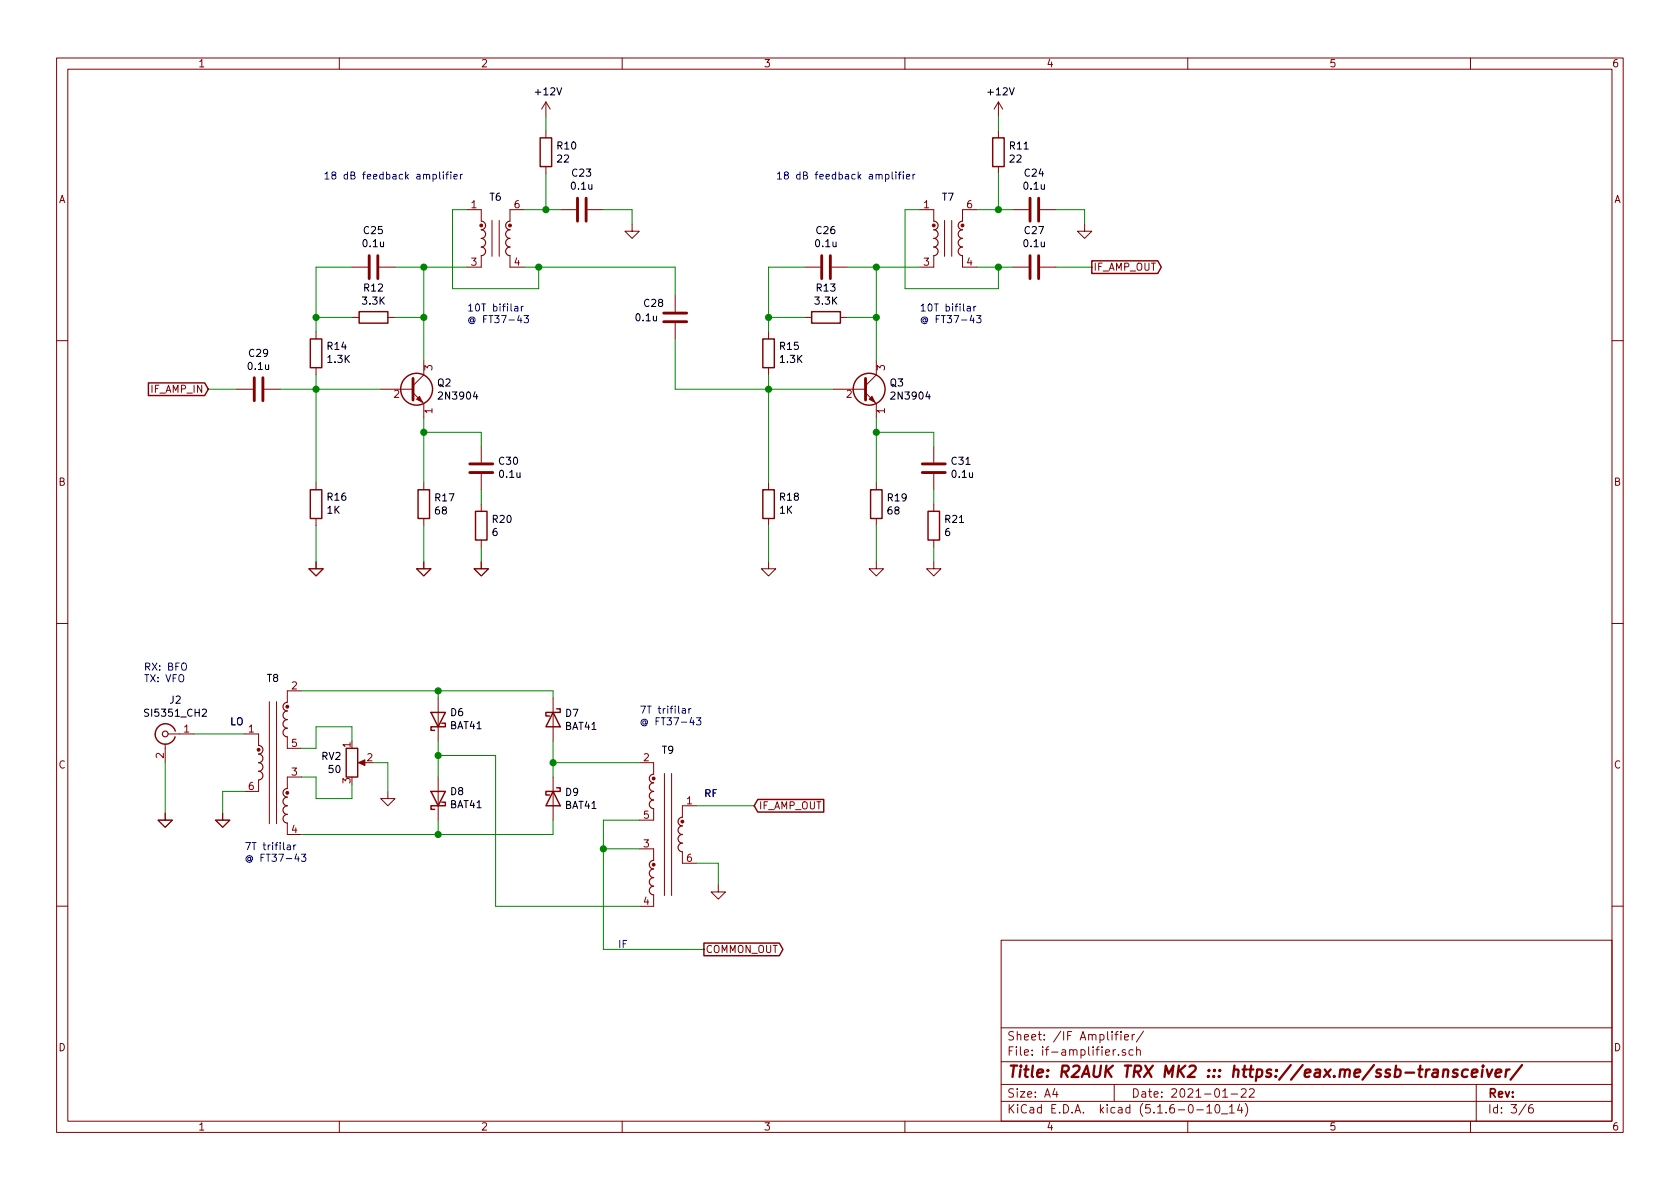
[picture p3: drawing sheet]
<svg xmlns="http://www.w3.org/2000/svg" width="297mm" height="210mm" viewBox="0 0 297 210" stroke-linecap="round" stroke-linejoin="round" font-family="sans-serif">
<g fill="none" stroke="#840000" stroke-width=".18">
<path d="M10 10.3h277v189.9h-277zM12 12.2h273v186.1h-273zM60 10.3v1.9M96.5 18v2.6M96.5 18l-.7 1.3M96.5 18l.8 1.3M110 10.3v1.9M160 10.3v1.9M176.5 18l-.7 1.3M176.5 18v2.6M176.5 18l.8 1.3M210 10.3v1.9"/>
<path d="M260 10.3v1.9M82.5 37.1h2.6v2M87 39v6.3M88.3 39v6.3M92.7 37.1h-2.5v2M96.5 23.1v1.3M96.5 29.5v1.2M99.1 37.1h2.8M103.9 37.1h2.8M111.8 39.6v1.3h1.2l-1.2 1.3-1.3-1.3h1.3M162.6 37.1h2.5v2M167 39v6.3"/>
<path d="M168.3 39v6.3M172.7 37.1h-2.5v2M176.5 23.1v1.3M176.5 29.5v1.2M179.1 37.1h2.8M183.9 37.1h2.8M191.8 39.6v1.3h1.2l-1.2 1.3-1.3-1.3h1.3M55.9 58.7v1.2M62.2 47.2h2.8M62.2 56.1h1.3M67.1 47.2h2.7M68.6 56.1h1.2"/>
<path d="M85.1 45.2v2h-2.6M90.2 45.2v2h2.5M119.4 52.3v2.8M119.4 57.1v2.8M135.9 58.7v1.2M142.2 47.2h2.8M142.2 56.1h1.3M147.1 47.2h2.8M148.6 56.1h1.3M165.1 45.2v2h-2.5M170.2 45.2v2h2.5M179.1 47.2h2.8"/>
<path d="M183.9 47.2h2.8M10 60.2h2M41.9 68.8h2.8M46.7 68.8h2.8M55.9 65v1.3M67.3 68.8h5.7M73 69.5l1.9 1.9v2.5M74.9 63.7v2.6l-1.9 1.9M85.1 79v2.8M135.9 65v1.3M147.3 68.8h5.7M153 69.5l1.9 1.9v2.5"/>
<path d="M154.9 63.7v2.6l-1.9 1.9M165.1 79v2.8M285 60.2h2M55.9 99.3v1.3h1.2l-1.2 1.2-1.3-1.2h1.3M55.9 85.3v1.3M55.9 91.7v1.3M74.9 99.3v1.3h1.3l-1.3 1.2-1.2-1.2h1.2M74.9 85.3v1.3M74.9 91.7v1.3M85.1 99.3v1.3h1.3l-1.3 1.2-1.3-1.2h1.3M85.1 83.8v2.8M85.1 89.1v1.3"/>
<path d="M85.1 95.5v1.3M135.9 99.3v1.3h1.3l-1.3 1.2-1.3-1.2h1.3M135.9 85.3v1.3M135.9 91.7v1.3M154.9 99.3v1.3h1.3l-1.3 1.2-1.2-1.2h1.2M154.9 85.3v1.3M154.9 91.7v1.3M165.1 99.3v1.3h1.3l-1.3 1.2-1.3-1.2h1.3M165.1 83.8v2.8M165.1 89.1v1.3M165.1 95.5v1.3M10 110.3h2"/>
<path d="M285 110.3h2M29.2 131.6v3.3M29.7 129.8h4.6M43.2 129.8h2.5v2M45.7 137.9v2h-2.5M47.6 124.1v21.6M48.9 124.1v21.6M50.8 130.3v2h2.5M53.3 122.2h-2.5v2M53.3 137.4h-2.5v2M63.8 134.9h1M68.6 139.9v1.3h1.2l-1.2 1.3-1.3-1.3h1.3"/>
<path d="M77.5 123.4v7.7M77.5 137.4v7.6M97.8 123.4v7.7M97.8 137.4v7.6M113 134.9h2.6v2M117.5 136.8v21.6M118.7 136.8v21.6M29.2 143.8v1.2h1.3l-1.3 1.3-1.3-1.3h1.3M39.4 143.8v1.2h1.2l-1.2 1.3-1.3-1.3h1.3M50.8 145.5v2.1h2.5M113 150.1h2.6v2M115.6 143v2h-2.6"/>
<path d="M115.6 158.2v2.1h-2.6M120.6 150.6v2h2.6M123.2 142.5h-2.6v2M127 156.5v1.2h1.3l-1.3 1.3-1.3-1.3h1.3M10 160.2h2M177 166.3h108v32h-108zM285 160.2h2M60 198.3v1.9M110 198.3v1.9M160 198.3v1.9M177 194.8h108M177 191.8h108"/>
<path d="M177 187.8h108M177 181.8h108M186.5 192.5l-.4 1h1M186.8 193v1M196.8 185.6v1M197 191.8v3M197.1 182.9h.6M197.3 185.6l-.5 .3M197.7 182.4l-.4 .2v1.3M197.8 186.5v.1M198.2 182.4v.2M198.2 182.9v1"/>
<path d="M198.8 183.4l.7-.1v-.3l-.4-.1-.3 .2 .1 .7h.6M199 185.7a.37 .37 0 0 0-.6 .1l.1 .2 .5 .2 .1 .1-.3 .3-.4-.1M200.2 182.9v1M200.3 185.7l-.4-.1-.3 .3 .1 .6 .2 .1 .4-.1M200.6 182.9l-.4 .3M201 185.7a.37 .37 0 0 1 .6 .1v.8M201 185.1v1.5M202.2 182.3l-1.3 2M210 198.3v1.9M211.6 196.3h1.2M213.4 195.8l.4-.5v1.5M213.4 196.8h.8"/>
<path d="M215 195.4l.3-.1a.94 .94 0 0 1 0 1.5 .8 .8 0 0 1-.6-.6 .8 .8 0 0 1 .3-.8zM216 197h1.1M216.2 194h.8M217.4 195.8l.4-.5v1.5M217.4 196.8h.8M217.7 193.5h1.1M219.2 195.2l-.4 1.1h.9M219.5 192.7l.2-.2h.3l.3 .2v.3v.2l-.9 .8h.9M219.5 195.8v1M220.2 195.1a1.71 1.71 0 0 1 0 2.3M220.9 192.7l.2-.2h.4l.2 .2 .1 .3-1 1h1M260 198.3v1.9"/>
<path d="M261 191.8v6.5M269.8 195.2l-1.2 2M271 195.3a.62 .62 0 0 0-.7 .7v.7l.3 .1 .4-.1 .1-.5-.1-.2-.4-.1-.3 .3"/>
</g>
<path d="M255.2 189.3a.5 .5 0 0 1 .9 .1l-.1 1M255.3 189.1l-.2 1.3M257.7 189.2a.52 .52 0 0 0-.8 .3l.3 .3 .5 .1v.3l-.3 .2-.6-.1M259.5 189.2a.68 .68 0 0 0-1 .3v.8l.3 .1 .6-.1M260.2 189.8l1-.2v-.4l-.6-.1-.3 .3v.9l.2 .1 .5-.1M262.1 189.1l-.1 1.3M262.2 188.4l-.1 .1 .1 .1v-.2v.2M262.9 189.1l.3 1.3 .7-1.3M264.4 189.8l1-.2v-.4l-.6-.1-.3 .3v.9l.1 .1 .6-.1M266.3 189.1l-.1 1.3M266.9 189.1a.54 .54 0 0 0-.6 .4M269.1 188.3l-2 2.6" fill="none" stroke="#840000" stroke-width=".41"/>
<g fill="none" stroke="#840000" stroke-width=".51">
<path d="M102.1 35v4.1M103.6 35v4.1M182.1 35v4.1M183.6 35v4.1M65.3 45.2v4.1M66.8 45.2v4.1M117.3 56.9h4.1M117.3 55.4h4.1M145.3 45.2v4.1M146.8 45.2v4.1M182.1 45.2v4.1M183.6 45.2v4.1"/>
<path d="M45 66.8v4.1M46.5 66.8v4.1M73 66.9v3.8M153 66.9v3.8M83.1 82h4M83.1 83.6h4M163.1 82h4M163.1 83.6h4"/>
</g>
<g fill="none" stroke="#840000" stroke-width=".2">
<path d="M85.1 39.1a.76 .76 0 0 1 .8 .8 .76 .76 0 0 1-.8 .7 .76 .76 0 0 1 .8 .8 .76 .76 0 0 1-.8 .8 .76 .76 0 0 1 .8 .7 .76 .76 0 0 1-.8 .8 .76 .76 0 0 1 .8 .7 .76 .76 0 0 1-.8 .8M90.2 39.1a.76 .76 0 0 0-.8 .8 .76 .76 0 0 0 .8 .7 .76 .76 0 0 0-.8 .8 .76 .76 0 0 0 .8 .8 .76 .76 0 0 0-.8 .7 .76 .76 0 0 0 .8 .8 .76 .76 0 0 0-.8 .7 .76 .76 0 0 0 .8 .8M165.1 39.1a.76 .76 0 0 1 .8 .8 .76 .76 0 0 1-.8 .7 .76 .76 0 0 1 .8 .8 .76 .76 0 0 1-.8 .8 .76 .76 0 0 1 .8 .7 .76 .76 0 0 1-.8 .8 .76 .76 0 0 1 .8 .7 .76 .76 0 0 1-.8 .8M170.2 39.1a.76 .76 0 0 0-.8 .8 .76 .76 0 0 0 .8 .7 .76 .76 0 0 0-.8 .8 .76 .76 0 0 0 .8 .8 .76 .76 0 0 0-.8 .7 .76 .76 0 0 0 .8 .8 .76 .76 0 0 0-.8 .7 .76 .76 0 0 0 .8 .8M45.7 131.8a.76 .76 0 0 1 .8 .8 .76 .76 0 0 1-.8 .7 .76 .76 0 0 1 .8 .8 .76 .76 0 0 1-.8 .8 .76 .76 0 0 1 .8 .7 .76 .76 0 0 1-.8 .8 .76 .76 0 0 1 .8 .8 .76 .76 0 0 1-.8 .7M50.8 139.4a.76 .76 0 0 0-.8 .8 .76 .76 0 0 0 .8 .8 .76 .76 0 0 0-.8 .7 .76 .76 0 0 0 .8 .8 .76 .76 0 0 0-.8 .8 .76 .76 0 0 0 .8 .7 .76 .76 0 0 0-.8 .8 .76 .76 0 0 0 .8 .7M50.8 124.2a.76 .76 0 0 0-.8 .8 .76 .76 0 0 0 .8 .7 .76 .76 0 0 0-.8 .8 .76 .76 0 0 0 .8 .7 .76 .76 0 0 0-.8 .8 .76 .76 0 0 0 .8 .8 .76 .76 0 0 0-.8 .7 .76 .76 0 0 0 .8 .8M115.6 136.9a.76 .76 0 0 0-.8 .8 .76 .76 0 0 0 .8 .7 .76 .76 0 0 0-.8 .8 .76 .76 0 0 0 .8 .7 .76 .76 0 0 0-.8 .8 .76 .76 0 0 0 .8 .8 .76 .76 0 0 0-.8 .7 .76 .76 0 0 0 .8 .8M115.6 152.1a.76 .76 0 0 0-.8 .8 .76 .76 0 0 0 .8 .8 .76 .76 0 0 0-.8 .7 .76 .76 0 0 0 .8 .8 .76 .76 0 0 0-.8 .8 .76 .76 0 0 0 .8 .7 .76 .76 0 0 0-.8 .8 .76 .76 0 0 0 .8 .7M120.6 144.5a.76 .76 0 0 0-.7 .8 .76 .76 0 0 0 .7 .7 .76 .76 0 0 0-.7 .8 .76 .76 0 0 0 .7 .8 .76 .76 0 0 0-.7 .7 .76 .76 0 0 0 .7 .8 .76 .76 0 0 0-.7 .8 .76 .76 0 0 0 .7 .7"/>
<circle cx="29.2" cy="129.8" r=".51"/>
</g>
<g fill="#840000" stroke="#840000" stroke-width=".18">
<path d="M74.2 70.1l.5 1-1-.5z"/>
<path d="M63.4 134.9l1.1-.5v1z"/>
<path d="M153.7 70.6l.5-.5 .5 1z"/>
<circle cx="120.6" cy="145.3" r=".25"/>
<circle cx="115.6" cy="152.9" r=".25"/>
<circle cx="115.6" cy="137.7" r=".25"/>
<circle cx="45.7" cy="132.6" r=".25"/>
<circle cx="50.8" cy="140.2" r=".25"/>
<circle cx="50.8" cy="125" r=".25"/>
<circle cx="165.1" cy="39.9" r=".25"/>
<circle cx="170.2" cy="39.9" r=".25"/>
<circle cx="85.1" cy="39.9" r=".25"/>
<circle cx="90.2" cy="39.9" r=".25"/>
</g>
<g fill="none" stroke="#840000" stroke-width=".25">
<path d="M95.5 24.4h2v5.1h-2zM175.5 24.4h2v5.1h-2zM54.9 59.9h2v5.1h-2zM63.5 55.1h5.1v2h-5.1zM134.9 59.9h2v5.1h-2zM143.5 55.1h5.1v2h-5.1zM193 46.1h11.7l.6 1.1-.6 1.2h-11.7zM26.2 67.7h10l.6 1.1-.6 1.1h-10zM54.9 86.6h2v5.1h-2zM73.9 86.6h2v5.1h-2zM84.1 90.4h2v5.1h-2zM134.9 86.6h2v5.1h-2z"/>
<path d="M153.9 86.6h2.1v5.1h-2.1zM164.1 90.4h2v5.1h-2zM31 129.3a1.8 1.8 0 0 0-2.8-1 1.8 1.8 0 0 0 0 2.9 1.8 1.8 0 0 0 2.8-.9M61.2 132.3h2v5.1h-2zM76.2 139.9h2.5l-1.2 2.6zM76.2 126h2.5l-1.2 2.5zM78.1 127.9h.6v.6h-2.5v.7h.6M97.8 139.9l1.3 2.6h-2.6zM97.8 126l1.3 2.5h-2.6zM98.4 139.3h.7v.6h-2.6v.7h.7M98.4 125.3h.7v.7h-2.6v.6h.7M78.1 141.9h.6v.6h-2.5v.6h.6"/>
<path d="M134 141.4h11.6v2.2h-11.6l-.7-1.1zM124.5 166.8h13.3l.6 1.1-.6 1.1h-13.3z"/>
<circle cx="73.7" cy="68.8" r="2.82"/>
<circle cx="153.7" cy="68.8" r="2.82"/>
</g>
<g fill="none" stroke="#008400" stroke-width=".18">
<path d="M82.5 37.1h-2.5v13.9h15.2v-3.8M92.7 37.1h6.4M96.5 20.6v2.5M96.5 30.7v6.4M106.7 37.1h5.1v2.5M162.6 37.1h-2.6v13.9h16.5v-3.8M172.7 37.1h6.4M176.5 20.6v2.5M176.5 30.7v6.4M186.7 37.1h5.1v2.5M55.9 56.1h6.3M62.2 47.2h-6.3v11.5"/>
<path d="M69.8 56.1h5.1M69.8 47.2h12.7M74.9 47.2v16.5M92.7 47.2h26.7v5.1M119.4 59.9v8.9h27.9M135.9 56.1h6.3M142.2 47.2h-6.3v11.5M149.9 56.1h5M149.9 47.2h12.7M154.9 47.2v16.5M172.7 47.2h6.4M186.7 47.2h6.3"/>
<path d="M36.8 68.8h5.1M49.5 68.8h17.8M55.9 66.3v19M74.9 73.9v11.4M74.9 76.4h10.2v2.6M135.9 66.3v19M154.9 73.9v11.4M154.9 76.4h10.2v2.6M55.9 93v6.3M74.9 93v6.3M85.1 86.6v2.5M85.1 96.8v2.5"/>
<path d="M135.9 93v6.3M154.9 93v6.3M165.1 86.6v2.5M165.1 96.8v2.5M29.2 134.9v8.9M34.3 129.8h8.9M43.2 139.9h-3.8v3.9M53.3 137.4h2.6v3.8h6.3v-2.5M53.3 122.2h44.5v1.2M62.2 131.1v-2.6h-6.3v3.8h-2.6M66 134.9h2.6v5M77.5 133.6h10.1v26.7h25.4"/>
<path d="M77.5 122.2v1.2M77.5 131.1v6.3M97.8 131.1v6.3M97.8 134.9h15.2M77.5 145v2.6M97.8 145v2.6h-44.5M106.7 150.1h6.3M113 145h-6.3v22.9h17.8M123.2 152.6h3.8v3.9M123.2 142.5h10.1"/>
</g>
<g fill="none" stroke="#0000c2" stroke-width=".18">
<path d="M77.7 30.4v1.1l.2 .2M78.4 30.4v.1M78.4 30.8v.9M78.8 30.8h.5M79.3 30.4l-.3 .2v1.1M79.7 30.4v.1M79.7 30.8v.9M80.3 31.2l.5-.1v-.2l-.4-.1-.1 .2v.6h.5M81.4 30.8v.9M81.8 30.8l-.4 .3M157.7 30.4v1.1l.2 .2M158.4 30.4v.1"/>
<path d="M158.4 30.8v.9M158.8 30.8h.5M159.3 30.4l-.3 .2v1.1M159.7 30.4v.1M159.7 30.8v.9M160.3 31.2l.6-.1-.1-.2-.3-.1-.2 .2v.6h.5M161.4 30.8v.9M161.8 30.8l-.4 .3M91 54.2h.5l.1 .8M91.6 54.5h-.5l-.1 .2v.3h.6M91.8 55.7l-.3 .9h.8M92.1 56.2v.9"/>
<path d="M92.2 54.2v.8M92.5 54.2h-.2l-.1 .2M92.7 55.8h.7l-.4 .5 .4 .1v.4l-.2 .3-.5-.2M171 54.2h.5l.1 .8M171.6 54.5h-.5l-.1 .2v.3h.6M171.8 55.7l-.3 .9h.8M172.1 56.2v.9M172.2 54.2v.8M172.5 54.2h-.2l-.1 .2M172.7 55.8h.8l-.5 .5 .4 .1 .1 .4-.3 .3-.5-.2M120.6 125.3h.5l.1 .8M121.2 125.6h-.4l-.2 .2v.3h.6"/>
<path d="M121.8 125.3v.8M122.2 125.3l-.4 .2M122.3 126.9l-.3 .9h.8M122.6 127.3v.9M123.1 126.9h.8l-.4 .5 .4 .1v.5l-.2 .2-.6-.1M50.8 149.5h.5l.1 .8M51.4 149.7l-.5 .1-.2 .2 .1 .2h.6M51.9 149.4v.9M52.3 149.4l-.4 .3M52.4 151l-.3 .9h.8M52.7 151.5v.8M53.3 151h.8l-.5 .5 .4 .2 .1 .4-.3 .2-.5-.1"/>
</g>
<g fill="#008400" stroke="#008400" stroke-width=".25">
<circle cx="95.3" cy="47.2" r=".51"/>
<circle cx="97.8" cy="134.9" r=".51"/>
<circle cx="77.5" cy="133.6" r=".51"/>
<circle cx="74.9" cy="76.4" r=".51"/>
<circle cx="96.5" cy="37.1" r=".51"/>
<circle cx="135.9" cy="68.8" r=".51"/>
<circle cx="135.9" cy="56.1" r=".51"/>
<circle cx="154.9" cy="56.1" r=".51"/>
<circle cx="77.5" cy="147.6" r=".51"/>
<circle cx="154.9" cy="47.2" r=".51"/>
<circle cx="154.9" cy="76.4" r=".51"/>
<circle cx="74.9" cy="47.2" r=".51"/>
<circle cx="74.9" cy="56.1" r=".51"/>
<circle cx="176.5" cy="47.2" r=".51"/>
<circle cx="176.5" cy="37.1" r=".51"/>
<circle cx="55.9" cy="56.1" r=".51"/>
<circle cx="106.7" cy="150.1" r=".51"/>
<circle cx="55.9" cy="68.8" r=".51"/>
<circle cx="77.5" cy="122.2" r=".51"/>
</g>
<text font-size="2.8" fill="#840000" x="178" y="190.5">Title: R2AUK TRX MK2 ::: https://eax.me/ssb-transceiver/</text>
<g font-size="2.1" fill="#840000">
<text x="178" y="184">Sheet: /IF Amplifier/</text>
<text x="178" y="186.7">File: if-amplifier.sch</text>
<text x="178" y="196.9">KiCad E.D.A. kicad (5.1.6-0-10_14)</text>
<text x="178" y="194.1">Size: A4</text>
<text x="200" y="194.1">Date: 2021-01-22</text>
<text x="263" y="194.1">Rev:</text>
<text x="263" y="196.9">Id: 3/6</text>
</g>
<g font-size="1.8" fill="#840000">
<text x="35" y="11.9">1</text>
<text x="85" y="11.9">2</text>
<text x="135" y="11.9">3</text>
<text x="185" y="11.9">4</text>
<text x="235" y="11.9">5</text>
<text x="285" y="11.9">6</text>
<text x="10.4" y="35.9">A</text>
<text x="285.4" y="35.9">A</text>
<text x="83.3" y="36.8">1</text>
<text x="91" y="36.8">6</text>
<text x="163.3" y="36.8">1</text>
<text x="171" y="36.8">6</text>
<text x="83.3" y="47">3</text>
<text x="91" y="47">4</text>
<text x="163.3" y="47">3</text>
<text x="171" y="47">4</text>
<text x="193.3" y="47.9">IF_AMP_OUT</text>
<text x="76.5" y="65.5" transform="rotate(-90 76.5 65.5)">3</text>
<text x="156.5" y="65.5" transform="rotate(-90 156.5 65.5)">3</text>
<text x="26.8" y="69.5">IF_AMP_IN</text>
<text x="69.7" y="70.4">2</text>
<text x="149.7" y="70.4">2</text>
<text x="76.5" y="73.1" transform="rotate(-90 76.5 73.1)">1</text>
<text x="156.5" y="73.1" transform="rotate(-90 156.5 73.1)">1</text>
<text x="10.4" y="85.9">B</text>
<text x="285.4" y="85.9">B</text>
<text x="51.6" y="121.9">2</text>
<text x="32.5" y="129.5">1</text>
<text x="44" y="129.5">1</text>
<text x="10.4" y="135.9">C</text>
<text x="29" y="134.1" transform="rotate(-90 29 134.1)">2</text>
<text x="51.6" y="137.2">3</text>
<text x="51.6" y="132.1">5</text>
<text x="62" y="132.2" transform="rotate(-90 62 132.2)">1</text>
<text x="64.9" y="134.6">2</text>
<text x="113.8" y="134.6">2</text>
<text x="285.4" y="135.9">C</text>
<text x="44" y="139.7">6</text>
<text x="62" y="138.5" transform="rotate(-90 62 138.5)">3</text>
<text x="121.4" y="142.2">1</text>
<text x="134.1" y="143.1">IF_AMP_OUT</text>
<text x="51.6" y="147.3">4</text>
<text x="113.8" y="149.9">3</text>
<text x="113.8" y="144.8">5</text>
<text x="121.4" y="152.4">6</text>
<text x="113.8" y="160">4</text>
<text x="124.7" y="168.5">COMMON_OUT</text>
<text x="10.4" y="185.9">D</text>
<text x="285.4" y="185.9">D</text>
<text x="35" y="199.9">1</text>
<text x="85" y="199.9">2</text>
<text x="135" y="199.9">3</text>
<text x="185" y="199.9">4</text>
<text x="235" y="199.9">5</text>
<text x="285" y="199.9">6</text>
</g>
<g font-size="1.8">
<text x="94.8" y="16.9">+12V</text>
<text x="174.8" y="16.9">+12V</text>
<text x="98.6" y="26.4">R10</text>
<text x="98.6" y="28.7">22</text>
<text x="178.6" y="26.4">R11</text>
<text x="178.6" y="28.7">22</text>
<text x="86.6" y="35.5">T6</text>
<text x="101.1" y="33.5">0.1u</text>
<text x="101.2" y="31.2">C23</text>
<text x="166.6" y="35.5">T7</text>
<text x="181.1" y="33.5">0.1u</text>
<text x="181.2" y="31.2">C24</text>
<text x="64.4" y="41.4">C25</text>
<text x="144.4" y="41.4">C26</text>
<text x="181.2" y="41.4">C27</text>
<text x="64.3" y="43.7">0.1u</text>
<text x="144.3" y="43.7">0.1u</text>
<text x="181.1" y="43.7">0.1u</text>
<text x="64.2" y="53.9">3.3K</text>
<text x="64.4" y="51.6">R12</text>
<text x="144.2" y="53.9">3.3K</text>
<text x="144.4" y="51.6">R13</text>
<text x="112.5" y="56.8">0.1u</text>
<text x="113.9" y="54.3">C28</text>
<text x="44" y="65.4">0.1u</text>
<text x="44.1" y="63.1">C29</text>
<text x="57.9" y="61.9">R14</text>
<text x="58" y="64.2">1.3K</text>
<text x="137.9" y="61.9">R15</text>
<text x="138" y="64.2">1.3K</text>
<text x="77.4" y="68.3">Q2</text>
<text x="77.9" y="70.7">2N3904</text>
<text x="157.4" y="68.3">Q3</text>
<text x="157.9" y="70.7">2N3904</text>
<text x="88.3" y="82.2">C30</text>
<text x="168.3" y="82.2">C31</text>
<text x="57.9" y="88.5">R16</text>
<text x="77" y="88.7">R17</text>
<text x="88.4" y="84.5">0.1u</text>
<text x="137.9" y="88.5">R18</text>
<text x="157" y="88.7">R19</text>
<text x="168.4" y="84.5">0.1u</text>
<text x="57.9" y="90.9">1K</text>
<text x="77" y="91">68</text>
<text x="87.1" y="94.8">6</text>
<text x="87.1" y="92.5">R20</text>
<text x="137.9" y="90.9">1K</text>
<text x="157" y="91">68</text>
<text x="167.1" y="94.8">6</text>
<text x="167.2" y="92.5">R21</text>
<text x="30.1" y="124.4">J2</text>
<text x="47.2" y="120.6">T8</text>
<text x="26" y="126.7">SI5351_CH2</text>
<text x="79.7" y="129">BAT41</text>
<text x="79.7" y="126.6">D6</text>
<text x="100" y="129.1">BAT41</text>
<text x="100" y="126.8">D7</text>
<text x="56.9" y="134.4">RV2</text>
<text x="58.2" y="136.7">50</text>
<text x="117.1" y="133.3">T9</text>
<text x="79.7" y="142.9">BAT41</text>
<text x="79.7" y="140.6">D8</text>
<text x="100" y="143">BAT41</text>
<text x="100" y="140.7">D9</text>
</g>
<g font-size="1.8" fill="#0000c2">
<text x="57.1" y="31.7">18 dB feedback amplifier</text>
<text x="137.2" y="31.7">18 dB feedback amplifier</text>
<text x="82.5" y="55.1">10T bifilar</text>
<text x="82.5" y="57.1">@ FT37-43</text>
<text x="162.6" y="55.1">10T bifilar</text>
<text x="162.6" y="57.1">@ FT37-43</text>
<text x="25.4" y="118.6">RX: BFO</text>
<text x="25.4" y="120.6">TX: VFO</text>
<text x="40.6" y="128.3">LO</text>
<text x="113" y="126.2">7T trifilar</text>
<text x="113" y="128.3">@ FT37-43</text>
<text x="124.5" y="141">RF</text>
<text x="43.2" y="150.3">7T trifilar</text>
<text x="43.2" y="152.4">@ FT37-43</text>
<text x="109.2" y="167.6">IF</text>
</g>
</svg>
